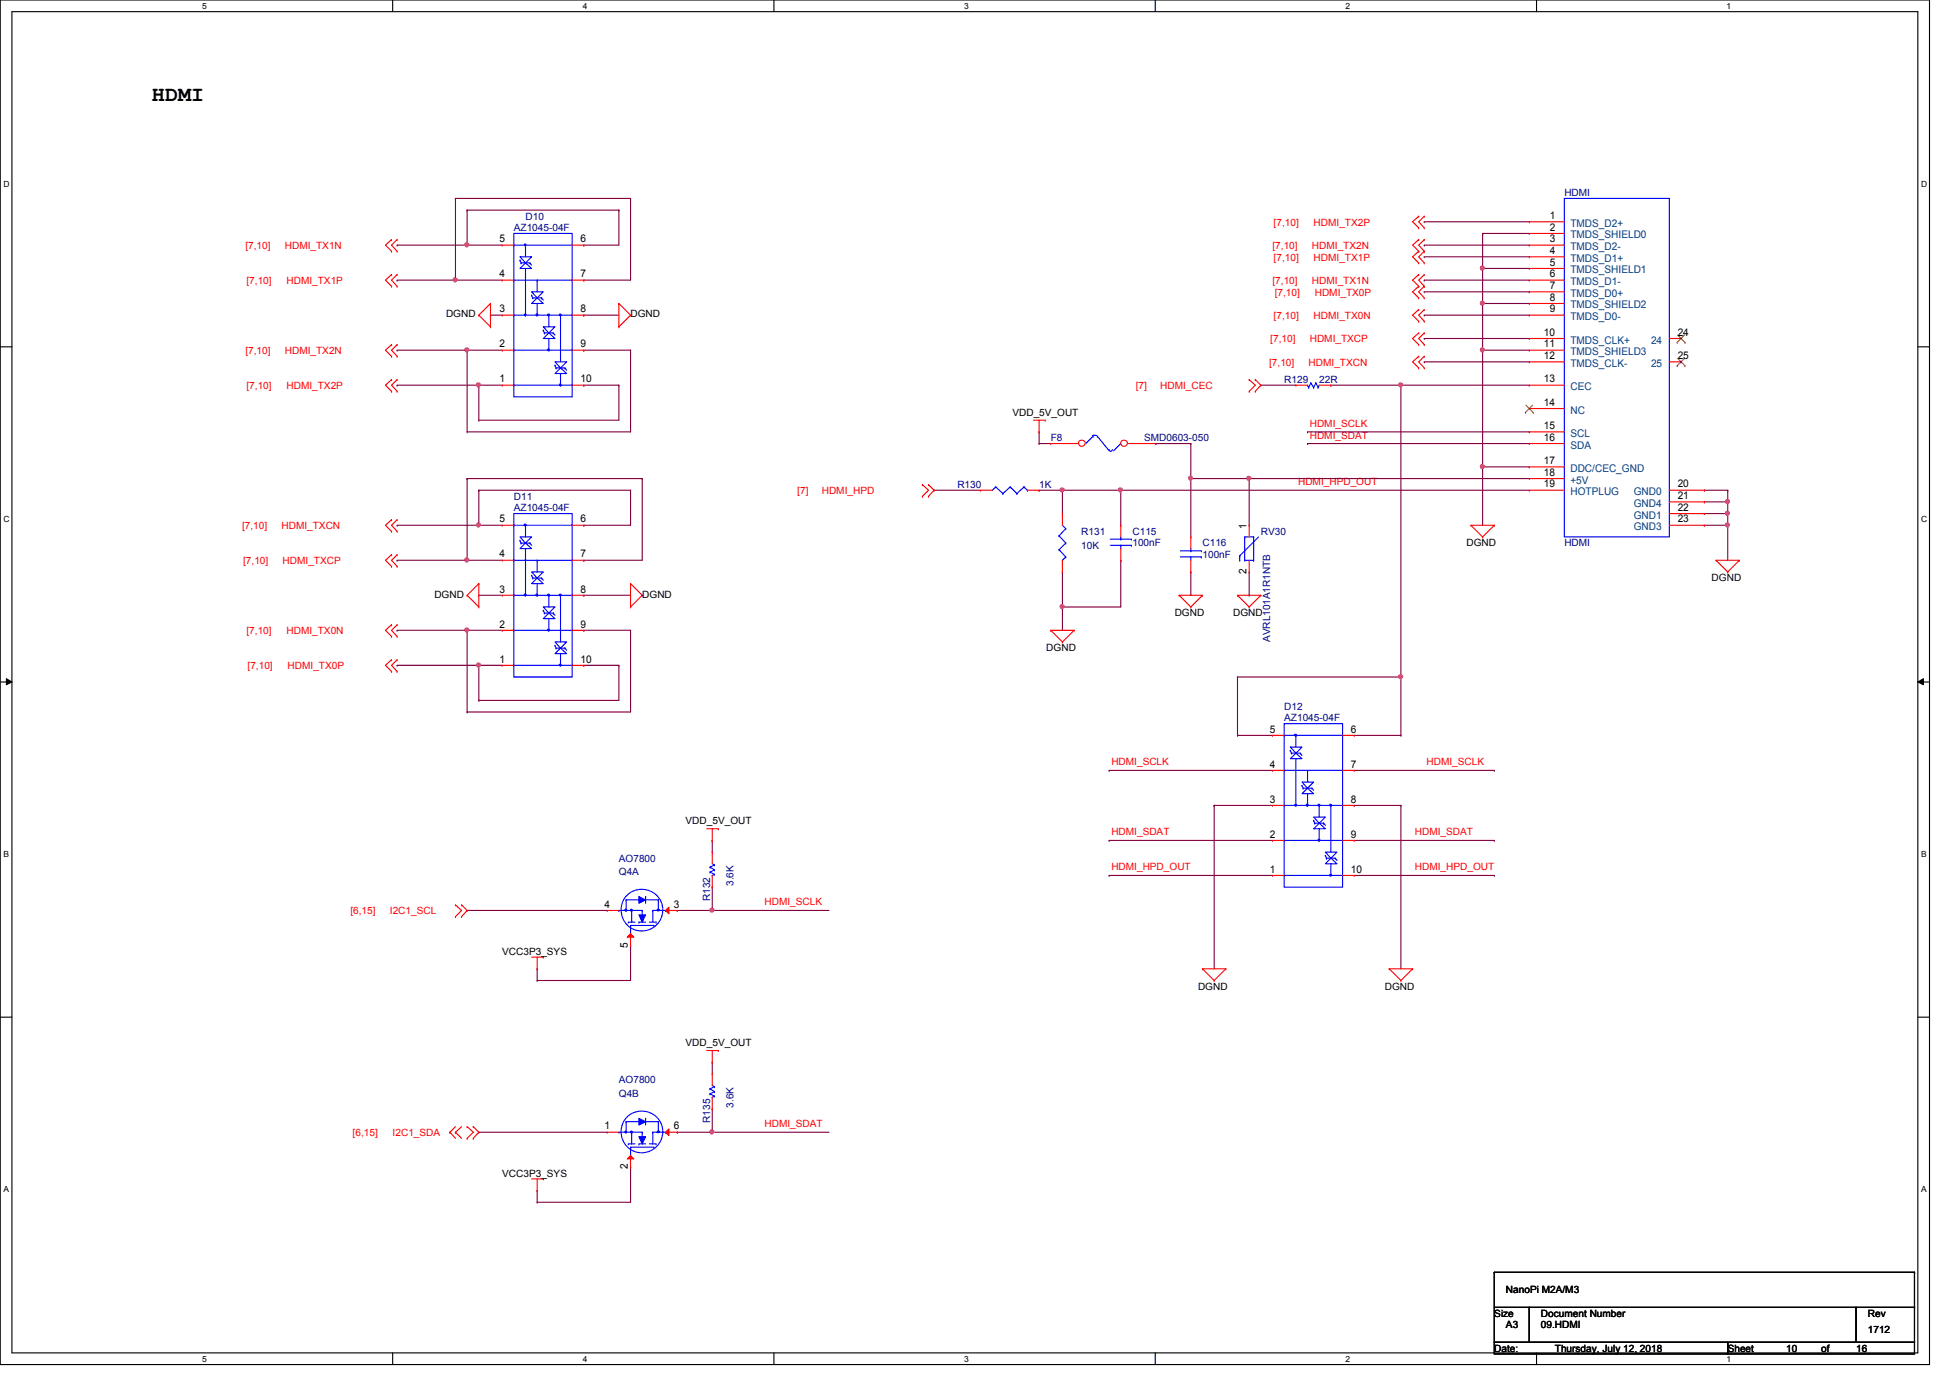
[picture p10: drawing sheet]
<svg xmlns="http://www.w3.org/2000/svg" width="297mm" height="210mm" viewBox="0 0 297 210" stroke-linecap="round" stroke-linejoin="round" font-family="sans-serif">
<path d="M0 0h293.9v207.9h-293.9zM1.8 1.8h290.3v204.3h-290.3z" fill="none" stroke="#000" stroke-width=".17"/>
<g fill="#fff">
<path d="M30.8 .3h.7v1.4h-.7z"/>
<path d="M30.8 206.3h.7v1.5h-.7z"/>
</g>
<path d="M59.8 0v1.8M59.8 206.1v1.8" fill="none" stroke="#000" stroke-width=".17"/>
<g fill="#fff">
<path d="M88.8 .3h.6v1.4h-.6z"/>
<path d="M88.8 206.3h.6v1.5h-.6z"/>
</g>
<path d="M117.9 0v1.8M117.9 206.1v1.8" fill="none" stroke="#000" stroke-width=".17"/>
<g fill="#fff">
<path d="M146.9 .3h.6v1.4h-.6z"/>
<path d="M146.9 206.3h.6v1.5h-.6z"/>
</g>
<path d="M176 0v1.8M176 206.1v1.8" fill="none" stroke="#000" stroke-width=".17"/>
<g fill="#fff">
<path d="M204.9 .3h.7v1.4h-.7z"/>
<path d="M204.9 206.3h.7v1.5h-.7z"/>
</g>
<path d="M234.1 0v1.8M234.1 206.1v1.8" fill="none" stroke="#000" stroke-width=".17"/>
<g fill="#fff">
<path d="M263 .3h.7v1.4h-.7z"/>
<path d="M263 206.3h.7v1.5h-.7z"/>
<path d="M.5 27.3h1v1.4h-1z"/>
<path d="M292.6 27.3h1v1.4h-1z"/>
<path d="M.5 78.3h1v1.5h-1z"/>
<path d="M292.6 78.3h1v1.5h-1z"/>
</g>
<path d="M0 52.8h1.8M292.1 52.8h1.8" fill="none" stroke="#000" stroke-width=".17"/>
<g fill="#fff">
<path d="M.5 129.4h.9v1.4h-.9z"/>
<path d="M292.6 129.4h.9v1.4h-.9z"/>
</g>
<path d="M0 103.9h1.8M292.1 103.9h1.8" fill="none" stroke="#000" stroke-width=".17"/>
<path d="M1 103.4l.8 .5-.8 .4zM292.1 103.9l.9-.5v.9z" fill="#000"/>
<path d="M1 103.4l.8 .5-.8 .4zM292.1 103.9l.9-.5v.9z" fill="none" stroke="#000" stroke-width=".15"/>
<g fill="#fff">
<path d="M.5 180.4h.8v1.5h-.8z"/>
<path d="M292.6 180.4h.8v1.5h-.8z"/>
</g>
<path d="M0 154.9h1.8M292.1 154.9h1.8" fill="none" stroke="#000" stroke-width=".17"/>
<path d="M108.5 138.7h.1M108.5 138.7h17.8" fill="none" stroke="#800040" stroke-width=".17"/>
<circle cx="108.4" cy="138.6" r=".31" fill="#f0f"/>
<circle cx="108.4" cy="138.6" r=".31" fill="none" stroke="#f0f" stroke-width=".17"/>
<g fill="none" stroke="#800040" stroke-width=".17">
<path d="M108.5 135.1h.1M108.5 128h.1M108.5 128v1.8M108.5 135.1v3.6M81.8 149.4h.1M81.8 147.6h.1M81.8 147.6v1.8M96.1 144h.1M96.1 144v5.4h-14.3M108.5 161.8h.1M108.5 172.5h.1M108.5 161.8v1.8"/>
<path d="M108.5 172.5h17.8"/>
</g>
<circle cx="108.4" cy="172.4" r=".31" fill="#f0f"/>
<circle cx="108.4" cy="172.4" r=".31" fill="none" stroke="#f0f" stroke-width=".17"/>
<path d="M170.7 74.7h.1M170.7 74.7v5.3M96.1 177.8h.1M96.1 177.8v5.3h-14.3M108.5 168.9h.1M108.5 168.9v3.6M81.8 183.1h.1M81.8 181.4h.1M81.8 181.4v1.7" fill="none" stroke="#800040" stroke-width=".17"/>
<circle cx="170.7" cy="74.6" r=".31" fill="#f0f"/>
<circle cx="170.7" cy="74.6" r=".31" fill="none" stroke="#f0f" stroke-width=".17"/>
<path d="M161.8 74.7h.1M161.8 74.7h8.9" fill="none" stroke="#800040" stroke-width=".17"/>
<circle cx="161.8" cy="74.6" r=".31" fill="#f0f"/>
<circle cx="161.8" cy="74.6" r=".31" fill="none" stroke="#f0f" stroke-width=".17"/>
<g fill="none" stroke="#800040" stroke-width=".17">
<path d="M217 33.8h.1M217 37.3h.1M217 39.1h.1M217 33.8h16M217 37.3h16M217 39.1h16M213.4 58.7h.1M213.4 58.7h19.6M217 42.7h.1M217 44.4h.1M217 48h.1M217 51.6h.1"/>
<path d="M217 55.1h.1M217 42.7h16M217 44.4h16M217 48h16M217 51.6h16M217 55.1h16M158.3 65.8h.1M158.3 65.8v1.8M181.4 72.9h.1M181.4 67.6h.1M181.4 67.6v14.2M161.8 92.5h.1"/>
<path d="M161.8 87.1h.1M161.8 87.1v5.4M170.7 85.3h.1M170.7 85.3v7.2h-8.9M181.4 87.1h.1M181.4 87.1v3.6"/>
</g>
<circle cx="213.3" cy="58.6" r=".31" fill="#f0f"/>
<circle cx="213.3" cy="58.6" r=".31" fill="none" stroke="#f0f" stroke-width=".17"/>
<path d="M259.6 74.7h.1M259.6 74.7h3.6M263.2 74.7h.1M263.2 74.7v1.8" fill="none" stroke="#800040" stroke-width=".17"/>
<circle cx="263.1" cy="76.4" r=".31" fill="#f0f"/>
<circle cx="263.1" cy="76.4" r=".31" fill="none" stroke="#f0f" stroke-width=".17"/>
<path d="M259.6 76.5h.1M259.6 78.2h.1M259.6 76.5h3.6M259.6 78.2h3.6M263.2 78.2h.1M263.2 78.2v7.1M259.6 80h.1M259.6 80h3.6M263.2 80h.1" fill="none" stroke="#800040" stroke-width=".17"/>
<circle cx="263.1" cy="80" r=".31" fill="#f0f"/>
<circle cx="263.1" cy="80" r=".31" fill="none" stroke="#f0f" stroke-width=".17"/>
<circle cx="263.1" cy="78.2" r=".31" fill="#f0f"/>
<circle cx="263.1" cy="78.2" r=".31" fill="none" stroke="#f0f" stroke-width=".17"/>
<path d="M199.2 67.6h.1M199.2 65.8h.1M199.2 67.6h33.8M199.2 65.8h33.8M263.2 76.5h.1M263.2 76.5v1.7M213.4 103.1h.1M213.4 103.1v8.9" fill="none" stroke="#800040" stroke-width=".17"/>
<circle cx="213.3" cy="103.1" r=".31" fill="#f0f"/>
<circle cx="213.3" cy="103.1" r=".31" fill="none" stroke="#f0f" stroke-width=".17"/>
<path d="M225.8 35.6h.1M225.8 35.6h7.2M225.8 35.6v5.3M202.7 58.7h.1M202.7 58.7h10.7" fill="none" stroke="#800040" stroke-width=".17"/>
<circle cx="225.8" cy="40.8" r=".31" fill="#f0f"/>
<circle cx="225.8" cy="40.8" r=".31" fill="none" stroke="#f0f" stroke-width=".17"/>
<path d="M225.8 40.9h.1M225.8 40.9h7.2M225.8 40.9v5.3" fill="none" stroke="#800040" stroke-width=".17"/>
<circle cx="225.8" cy="46.2" r=".31" fill="#f0f"/>
<circle cx="225.8" cy="46.2" r=".31" fill="none" stroke="#f0f" stroke-width=".17"/>
<path d="M225.8 46.2h.1M225.8 53.3h.1M225.8 46.2h7.2M225.8 46.2v7.1M225.8 53.3h7.2M225.8 71.1h.1M225.8 71.1v8.9" fill="none" stroke="#800040" stroke-width=".17"/>
<circle cx="225.8" cy="71.1" r=".31" fill="#f0f"/>
<circle cx="225.8" cy="71.1" r=".31" fill="none" stroke="#f0f" stroke-width=".17"/>
<path d="M225.8 53.3h.1M225.8 53.3v17.8M225.8 71.1h.1M225.8 71.1h7.2" fill="none" stroke="#800040" stroke-width=".17"/>
<circle cx="225.8" cy="53.3" r=".31" fill="#f0f"/>
<circle cx="225.8" cy="53.3" r=".31" fill="none" stroke="#f0f" stroke-width=".17"/>
<path d="M142.3 74.7h.1M142.3 74.7h7.1M158.3 74.7h.1M158.3 74.7h3.5M161.8 74.7h.1M161.8 74.7v3.5M170.7 74.7h.1M170.7 74.7h62.3M161.8 92.5h.1M161.8 92.5v3.5" fill="none" stroke="#800040" stroke-width=".17"/>
<circle cx="161.8" cy="92.4" r=".31" fill="#f0f"/>
<circle cx="161.8" cy="92.4" r=".31" fill="none" stroke="#f0f" stroke-width=".17"/>
<path d="M192.1 58.7h.1M192.1 58.7h5.3M176.1 67.6h.1M176.1 67.6h5.3M72.9 80h.1M72.9 80h3.6M103.2 138.7h.1M103.2 138.7h5.3M103.2 172.5h.1M103.2 172.5h5.3" fill="none" stroke="#800040" stroke-width=".17"/>
<circle cx="72.9" cy="80" r=".31" fill="#f0f"/>
<circle cx="72.9" cy="80" r=".31" fill="none" stroke="#f0f" stroke-width=".17"/>
<path d="M71.2 85.3h.1M71.2 85.3h5.3M72.9 90.7h.1M72.9 90.7h3.6M88.9 90.7h.1M88.9 90.7h7.2" fill="none" stroke="#800040" stroke-width=".17"/>
<circle cx="71.1" cy="85.3" r=".31" fill="#f0f"/>
<circle cx="71.1" cy="85.3" r=".31" fill="none" stroke="#f0f" stroke-width=".17"/>
<path d="M69.4 42.7h.1M69.4 42.7h7.1" fill="none" stroke="#800040" stroke-width=".17"/>
<circle cx="69.3" cy="42.6" r=".31" fill="#f0f"/>
<circle cx="69.3" cy="42.6" r=".31" fill="none" stroke="#f0f" stroke-width=".17"/>
<path d="M71.2 37.3h.1M71.2 37.3h5.3M71.2 96h.1M71.2 96h5.3" fill="none" stroke="#800040" stroke-width=".17"/>
<circle cx="71.1" cy="37.3" r=".31" fill="#f0f"/>
<circle cx="71.1" cy="37.3" r=".31" fill="none" stroke="#f0f" stroke-width=".17"/>
<path d="M71.2 53.3h.1M71.2 53.3h5.3" fill="none" stroke="#800040" stroke-width=".17"/>
<circle cx="71.1" cy="53.3" r=".31" fill="#f0f"/>
<circle cx="71.1" cy="53.3" r=".31" fill="none" stroke="#f0f" stroke-width=".17"/>
<path d="M72.9 58.7h.1M72.9 58.7h3.6M74.7 48h.1M74.7 48h1.8M72.9 101.3h.1M72.9 101.3h3.6" fill="none" stroke="#800040" stroke-width=".17"/>
<circle cx="72.9" cy="58.6" r=".31" fill="#f0f"/>
<circle cx="72.9" cy="58.6" r=".31" fill="none" stroke="#f0f" stroke-width=".17"/>
<g fill="none" stroke="#800040" stroke-width=".17">
<path d="M60.5 37.3h.1M69.4 30.2h.1M69.4 30.2v12.5h-8.9M69.4 30.2h26.7M71.2 32h.1M71.2 32v5.3h-10.7M71.2 32h23.1M88.9 37.3h.1M94.3 32h.1M94.3 32v5.3h-5.4M96.1 30.2h.1M96.1 30.2v12.5h-7.2"/>
<path d="M60.5 42.7h.1M60.5 58.7h.1M60.5 53.3h.1M60.5 58.7h12.4M60.5 53.3h10.7M71.2 53.3h.1M71.2 53.3v12.5M72.9 58.7h.1M72.9 58.7v5.3M88.9 48h.1M88.9 42.7h.1M88.9 58.7h.1"/>
<path d="M88.9 53.3h.1M88.9 48h5.4M88.9 58.7h5.4M88.9 53.3h7.2M94.3 58.7h.1M94.3 58.7v5.3h-21.4M96.1 53.3h.1M96.1 53.3v12.5h-24.9M71.2 65.8h.1M71.2 72.9h.1M71.2 72.9v12.4h-10.7M71.2 72.9h26.6"/>
<path d="M72.9 64h.1M72.9 74.7h.1M72.9 74.7v5.3h-12.4M72.9 74.7h23.2M96.1 74.7h.1M96.1 74.7v5.3h-7.2M97.8 72.9h.1M97.8 72.9v12.4h-8.9M60.5 80h.1M60.5 85.3h.1M88.9 85.3h.1M88.9 80h.1"/>
<path d="M72.9 101.3h.1M72.9 101.3v5.4"/>
</g>
<circle cx="72.9" cy="101.3" r=".31" fill="#f0f"/>
<circle cx="72.9" cy="101.3" r=".31" fill="none" stroke="#f0f" stroke-width=".17"/>
<path d="M71.2 96h.1M71.2 96v12.5M72.9 106.7h.1M94.3 101.3h.1M94.3 101.3v5.4h-21.4" fill="none" stroke="#800040" stroke-width=".17"/>
<circle cx="71.1" cy="96" r=".31" fill="#f0f"/>
<circle cx="71.1" cy="96" r=".31" fill="none" stroke="#f0f" stroke-width=".17"/>
<g fill="none" stroke="#800040" stroke-width=".17">
<path d="M190.3 72.9h.1M190.3 72.9h42.7M60.5 96h.1M60.5 96h10.7M88.9 96h.1M88.9 96h7.2M96.1 96h.1M96.1 96v12.5h-24.9M60.5 101.3h.1M60.5 101.3h12.4M71.2 108.5h.1M88.9 101.3h.1"/>
<path d="M88.9 101.3h5.4M71.2 138.7h.1M71.2 138.7h21.3M72.9 172.5h.1M72.9 172.5h19.6"/>
</g>
<circle cx="190.2" cy="72.8" r=".31" fill="#f0f"/>
<circle cx="190.2" cy="72.8" r=".31" fill="none" stroke="#f0f" stroke-width=".17"/>
<g fill="none" stroke="#800040" stroke-width=".17">
<path d="M213.4 58.7h.1M213.4 58.7v44.4M158.3 67.6h.1M158.3 67.6h1.8M181.4 72.9h.1M181.4 72.9h8.9M190.3 72.9h.1M190.3 72.9v7.1M168.9 117.3h.1M168.9 117.3h24.9M188.5 112h.1M188.5 103.1h.1"/>
<path d="M188.5 112h5.3M188.5 103.1v8.9M188.5 103.1h24.9M206.3 112h7.1M206.3 117.3h21.3M213.4 112h.1M213.4 103.1h.1M227.6 117.3h.1M168.9 128h.1M168.9 133.3h.1M168.9 128h24.9M168.9 133.3h24.9"/>
<path d="M185 122.7h.1M185 122.7v24.9M185 122.7h8.8M206.3 122.7h.1M206.3 122.7h7.1M206.3 128h21.3M206.3 133.3h21.3M213.4 122.7h.1M213.4 122.7v24.9M227.6 128h.1M227.6 133.3h.1"/>
</g>
<circle cx="181.3" cy="72.8" r=".31" fill="#f0f"/>
<circle cx="181.3" cy="72.8" r=".31" fill="none" stroke="#f0f" stroke-width=".17"/>
<path d="M190.3 90.7h.1M190.3 87.1v3.6" fill="none" stroke="#800040" stroke-width=".17"/>
<g fill="none" stroke="#f00" stroke-width=".17">
<path d="M59.6 36.5h.1M59.6 38.3h.1M59.6 36.5l-.9 .8 .9 1M60.5 36.5h.1M60.5 38.3h.1M60.5 36.5l-.9 .8 .9 1M216.1 36.5h.1M216.1 38.3h.1M216.1 32.9h.1M216.1 34.7h.1M216.1 36.5l-.9 .8 .9 1M216.1 32.9l-.9 .9 .9 .9"/>
<path d="M216.1 38.3l-.9 .8 .9 .9M217 36.5h.1M217 38.3h.1M217 32.9h.1M217 34.7h.1M217 36.5l-.9 .8 .9 1M217 32.9l-.9 .9 .9 .9M217 38.3l-.9 .8 .9 .9M233 33.8h.1M233 35.6h.1M233 37.3h.1M233 39.1h.1"/>
<path d="M233 33.8h5.3M233 35.6h5.3M233 37.3h5.3M233 39.1h5.3M59.6 52.5h.1M59.6 54.3h.1M59.6 57.8h.1M59.6 59.6h.1M59.6 41.8h.1M59.6 43.6h.1M59.6 52.5l-.9 .8 .9 1M59.6 57.8l-.9 .9 .9 .9"/>
<path d="M59.6 41.8l-.9 .9 .9 .9M60.5 52.5h.1M60.5 54.3h.1M60.5 57.8h.1M60.5 59.6h.1M60.5 41.8h.1M60.5 43.6h.1M60.5 52.5l-.9 .8 .9 1M60.5 57.8l-.9 .9 .9 .9M60.5 41.8l-.9 .9 .9 .9M72.9 48h.1M72.9 48l1.8 1.8"/>
<path d="M74.7 49.8h.1M74.7 46.2h.1M74.7 46.2v3.6M74.7 46.2l-1.8 1.8M94.3 46.2h.1M94.3 49.8h.1M94.3 46.2v3.6M94.3 46.2l1.8 1.8M96.1 48h.1M96.1 48l-1.8 1.8M190.3 59.6h.1M190.3 57.8h.1"/>
<path d="M190.3 57.8l.9 .9-.9 .9M191.2 57.8h.1M191.2 59.6h.1M191.2 57.8l.9 .9-.9 .9M197.4 58.7h.1M197.4 58.7h1.8M201 58.7h1.7M202.7 58.7h.1M216.1 50.7h.1M216.1 52.5h.1M216.1 43.6h.1M216.1 45.4h.1"/>
<path d="M216.1 41.8h.1M216.1 40h.1M216.1 54.3h.1M216.1 56h.1M216.1 47.2h.1M216.1 48.9h.1M216.1 50.7l-.9 .9 .9 .9M216.1 43.6l-.9 .8 .9 1M216.1 41.8l-.9 .9 .9 .9M216.1 54.3l-.9 .8 .9 .9M216.1 47.2l-.9 .8 .9 .9M217 50.7h.1"/>
<path d="M217 52.5h.1M217 43.6h.1M217 45.4h.1M217 41.8h.1M217 40h.1M217 54.3h.1M217 56h.1M217 47.2h.1M217 48.9h.1M217 50.7l-.9 .9 .9 .9M217 43.6l-.9 .8 .9 1M217 41.8l-.9 .9 .9 .9"/>
<path d="M217 54.3l-.9 .8 .9 .9M217 47.2l-.9 .8 .9 .9M233 40.9h.1M233 42.7h.1M233 44.4h.1M233 46.2h.1M233 51.6h.1M233 48h.1M233 53.3h.1M233 58.7h.1M233 55.1h.1M233 58.7h5.3"/>
<path d="M233 40.9h5.3M233 42.7h5.3M233 44.4h5.3M233 46.2h5.3M233 51.6h5.3M233 48h5.3M233 53.3h5.3M233 55.1h5.3M254.3 51.6h1.8M254.3 55.1h1.8M256.1 51.6h.1M256.1 55.1h.1"/>
<path d="M59.6 79.2h.1M59.6 79.2l-.9 .8 .9 .9M60.5 79.2h.1M60.5 79.2l-.9 .8 .9 .9M140.5 73.8h.1M140.5 75.6h.1M140.5 73.8l.9 .9-.9 .9M141.4 75.6h.1M141.4 73.8h.1M141.4 73.8l.9 .9-.9 .9M157.4 64h1.8M158.3 65.8h.1"/>
<path d="M158.3 64v1.8M159.2 64h.1M233 74.7h.1M233 72.9h.1M233 71.1h.1M233 67.6h.1M233 65.8h.1M233 62.2h.1M233 74.7h5.3M233 72.9h5.3M233 71.1h5.3M233 67.6h5.3"/>
<path d="M233 65.8h5.3M233 62.2h5.3M254.3 74.7h5.3M254.3 76.5h5.3M254.3 78.2h5.3M259.6 74.7h.1M259.6 76.5h.1M259.6 78.2h.1M59.6 84.5h.1M59.6 86.3h.1M59.6 80.9h.1M59.6 95.2h.1"/>
<path d="M59.6 96.9h.1M59.6 84.5l-.9 .8 .9 1M59.6 95.2l-.9 .8 .9 .9M60.5 84.5h.1M60.5 86.3h.1M60.5 80.9h.1M60.5 95.2h.1M60.5 96.9h.1M60.5 84.5l-.9 .8 .9 1M60.5 95.2l-.9 .8 .9 .9M71.2 90.7h.1M71.2 90.7l1.7 1.8"/>
<path d="M72.9 92.5h.1M72.9 88.9h.1M72.9 88.9v3.6M72.9 88.9l-1.7 1.8M96.1 88.9h.1M96.1 92.5h.1M96.1 88.9v3.6M96.1 88.9l1.7 1.8M97.8 90.7h.1M97.8 90.7l-1.7 1.8M160.1 96h.1M160.1 96h3.5"/>
<path d="M160.1 96l1.7 1.8M161.8 97.8h.1M163.6 96h.1M163.6 96l-1.8 1.8M179.6 90.7h.1M179.6 90.7h3.6M179.6 90.7l1.8 1.8M181.4 92.5h.1M183.2 90.7h.1M183.2 90.7l-1.8 1.8M188.5 90.7h.1M188.5 90.7h3.6"/>
<path d="M188.5 90.7l1.8 1.8M190.3 92.5h.1M190.3 80h.1M190.3 87.1h.1M190.3 80v1.8M190.3 85.3v1.8M192.1 90.7h.1M192.1 90.7l-1.8 1.8M224.1 80h.1M224.1 80h3.5M224.1 80l1.7 1.8M225.8 81.8h.1"/>
<path d="M227.6 80h.1M227.6 80l-1.8 1.8M254.3 80h5.3M259.6 80h.1M261.4 85.3h.1M261.4 85.3h3.6M261.4 85.3l1.8 1.8M263.2 87.1h.1M265 85.3h.1M265 85.3l-1.8 1.8M59.6 100.5h.1M59.6 102.3h.1"/>
<path d="M59.6 100.5l-.9 .8 .9 1M60.5 100.5h.1M60.5 102.3h.1M60.5 100.5l-.9 .8 .9 1M69.4 139.6h.1M69.4 137.8h.1M69.4 137.8l.9 .9-.9 .9M70.3 137.8h.1M70.3 139.6h.1M70.3 137.8l.9 .9-.9 .9M107.7 126.2h1.7M108.5 128h.1"/>
<path d="M108.5 126.2v1.8M109.4 126.2h.1M81 145.8h1.8M81.8 147.6h.1M81.8 145.8v1.8M82.8 145.8h.1M183.2 147.6h.1M183.2 147.6h3.5M183.2 147.6l1.8 1.8M185 149.4h.1M186.7 147.6h.1M186.7 147.6l-1.7 1.8"/>
<path d="M211.6 147.6h.1M211.6 147.6h3.6M211.6 147.6l1.8 1.8M213.4 149.4h.1M215.2 147.6h.1M215.2 147.6l-1.8 1.8M68.5 172.5h.1M68.5 172.5l.9 .9M69.4 172.5h.1M69.4 172.5l.9 .9M69.4 171.6l-.9 .9M70.3 171.6l-.9 .9"/>
<path d="M71.2 173.4h.1M71.2 171.6h.1M71.2 171.6l.9 .9-.9 .9M72.1 171.6h.1M72.1 173.4h.1M72.1 171.6l.8 .9-.8 .9M81 179.6h1.8M81.8 179.6v1.8M82.8 179.6h.1M107.7 160h1.7M108.5 161.8h.1M108.5 160v1.8"/>
<path d="M109.4 160h.1M81.8 181.4h.1"/>
</g>
<path d="M227.6 199.1h5.4v5.4h-5.4zM227.6 193.8h.1M227.6 193.8v5.3M227.6 193.8h64M233 199.1h49.7v5.4h-49.7zM282.7 199.1h8.9v5.4h-8.9zM291.6 193.8h.1M291.6 199.1h.1M291.6 193.8v5.3M227.6 204.5h35.6v1.7h-35.6zM263.2 204.5h28.4v1.7h-28.4z" fill="none" stroke="#000" stroke-width=".17"/>
<g fill="none" stroke="#00f" stroke-width=".17">
<path d="M238.3 30.2h16v51.6h-16zM199.2 58.7h.1M199.2 58.7l.1 .3M199.3 59h.1M199.7 58.3h.1M199.7 58.3l.4 .7M199.7 58.3l-.4 .7M200.1 59h.1M200.4 58.3h.1M200.4 58.3l.4 .7M200.4 58.3l-.3 .7M200.8 59h.1"/>
<path d="M201 58.7l-.2 .3M188.8 84.7h.1M188.8 85.3h.1M188.8 84.7v.6M189.6 85.3h.1M189.6 81.8h.1M189.6 81.8h1.4M189.6 85.3h1.4M189.6 81.8v3.5M191 81.8h.1M191 85.3h.1M191 81.8v3.5"/>
<path d="M191.7 81.8l-2.9 2.9M94.3 172.5h.1M94.3 172.5h3.5M95.4 170.9h.1M95.4 172.5h.1M95.4 170.9h4.9M95.4 170.9v1.6M95.7 174.2h.1M95.7 174.2h1M96.1 174.8h.1M96.1 174.8v1.2M96.1 174.8h3.5"/>
<path d="M96.2 172.5h.1M96.2 172.5v1.7M97.3 174.2h.1M97.3 174.2h1M97.8 172.5h.1M97.8 172.5v1.7M98.3 170.3h.1M98.3 170.3v1.1M98.9 174.2h1M99.4 172.5h.1M99.4 172.5v1.7M99.4 172.5h2"/>
<path d="M99.6 174.8h.1M99.9 174.2h.1M100.3 170.9h.1M100.3 170.9v1.6M101.4 172.5h.1"/>
<circle cx="97.8" cy="172.4" r="3.2"/>
</g>
<path d="M255.5 52.2h.1M255.5 55.7h.1M255.6 51.1l1.1 1.1M255.6 54.6l1.1 1.1M256.6 51.1l-1.1 1.1M256.6 54.6l-1.1 1.1M256.7 52.2h.1M256.7 55.7h.1M232.4 62.8h.1M232.4 61.7l1.1 1.1M233.5 61.7l-1.1 1.1M233.5 62.8h.1" fill="none" stroke="#804000" stroke-width=".15"/>
<path d="M100.1 172.3h.3v.2h-.3z" fill-rule="evenodd" fill="#00f"/>
<path d="M100.1 172.3h.3v.2h-.3z" fill="none" stroke="#00f" stroke-width=".17"/>
<path d="M96.1 172.3h.2v.2h-.2z" fill-rule="evenodd" fill="#00f"/>
<path d="M96.1 172.3h.2v.2h-.2z" fill="none" stroke="#00f" stroke-width=".17"/>
<path d="M95.2 172.3h.2v.2h-.2z" fill-rule="evenodd" fill="#00f"/>
<path d="M95.2 172.3h.2v.2h-.2z" fill="none" stroke="#00f" stroke-width=".17"/>
<path d="M97.3 170.3l1 .6-1 .5z" fill-rule="evenodd" fill="#00f"/>
<path d="M97.3 170.3l1 .6-1 .5z" fill="none" stroke="#00f" stroke-width=".17"/>
<path d="M97.3 173.1h1l-.5 1.1z" fill-rule="evenodd" fill="#00f"/>
<path d="M97.3 173.1h1l-.5 1.1z" fill="none" stroke="#00f" stroke-width=".17"/>
<path d="M95.5 176.5l.6-.5 .5 .5z" fill="#f00"/>
<path d="M95.5 176.5l.6-.5 .5 .5zM96.1 177.8h.1M96.1 176v1.8" fill="none" stroke="#f00" stroke-width=".17"/>
<path d="M101.4 172.5l.5-.5v1z" fill="#f00"/>
<path d="M92.5 172.5h.1M92.5 172.5h1.8M101.4 172.5l.5-.5v1zM101.4 172.5h1.8M103.2 172.5h.1" fill="none" stroke="#f00" stroke-width=".17"/>
<g fill="none" stroke="#00f" stroke-width=".17">
<path d="M195.6 117.3h.1M195.6 117.3h8.9M196.6 115.6l.8-.9 .9 .9zM196.6 113.8h1.7l-.9 .9zM196.6 114.3h.1M196.6 114.3l.1 .4M196.7 114.7h.1M196.7 114.7h1.4M197.4 112h.1M197.4 112v1.8M197.4 115.6v7.1M198.1 114.7h.1"/>
<path d="M198.1 114.7l.2 .4M198.3 119.1h1.8l-.9 1zM198.3 119.6h.1M198.3 119.6l.2 .5M199.2 117.3h.1M199.2 117.3v1.8M195.6 133.3h.1M195.6 128h.1M195.6 122.7h.1M195.6 133.3h8.9M195.6 128h8.9M195.6 122.7h8.9"/>
<path d="M197.4 122.7h.1M198.3 120.9l.9-.8 .9 .8zM198.5 120.1h.1M198.5 120.1h1.4M199.2 122.7h.1M199.2 120.9v1.8M199.9 120.1h.1M199.9 120.1l.2 .3M200.1 126.2l.9-.8 .9 .8zM200.1 124.5h1.8l-.9 .9zM200.1 125h.1M200.1 125l.2 .4"/>
<path d="M200.3 125.4h.1M200.3 125.4h1.3M201 128h.1M201 122.7h.1M201 122.7v1.8M201 126.2v1.8M201.6 125.4h.1M201.6 125.4l.3 .3M201.9 131.6l.8-.9 1 .9zM201.9 129.8h1.8l-1 .9zM201.9 130.3h.1M201.9 130.3l.2 .4"/>
<path d="M202.1 130.7h.1M202.1 130.7h1.3M202.7 133.3h.1M202.7 122.7h.1M202.7 122.7v7.1M202.7 131.6v1.7M203.4 130.7h.1M203.4 130.7l.3 .4"/>
</g>
<path d="M202.6 133.2h.2v.2h-.2z" fill-rule="evenodd" fill="#00f"/>
<path d="M202.6 133.2h.2v.2h-.2z" fill="none" stroke="#00f" stroke-width=".17"/>
<path d="M202.6 122.5h.2v.2h-.2z" fill-rule="evenodd" fill="#00f"/>
<path d="M202.6 122.5h.2v.2h-.2z" fill="none" stroke="#00f" stroke-width=".17"/>
<path d="M200.8 127.9h.2v.1h-.2z" fill-rule="evenodd" fill="#00f"/>
<path d="M200.8 127.9h.2v.1h-.2z" fill="none" stroke="#00f" stroke-width=".17"/>
<path d="M200.8 122.5h.2v.2h-.2z" fill-rule="evenodd" fill="#00f"/>
<path d="M200.8 122.5h.2v.2h-.2z" fill="none" stroke="#00f" stroke-width=".17"/>
<path d="M199 122.5h.2v.2h-.2z" fill-rule="evenodd" fill="#00f"/>
<path d="M199 122.5h.2v.2h-.2z" fill="none" stroke="#00f" stroke-width=".17"/>
<path d="M197.2 122.5h.2v.2h-.2z" fill-rule="evenodd" fill="#00f"/>
<path d="M197.2 122.5h.2v.2h-.2z" fill="none" stroke="#00f" stroke-width=".17"/>
<path d="M197.2 111.9h.2v.1h-.2z" fill-rule="evenodd" fill="#00f"/>
<g fill="none" stroke="#00f" stroke-width=".17">
<path d="M79.2 39.1h1.8l-1 .9zM79.2 39.6h.1M79.2 39.6l.2 .4M80 37.3h.1M80 37.3v1.8M78.3 58.7h.1M78.3 53.3h.1M78.3 48h.1M78.3 42.7h.1M78.3 58.7h8.9M78.3 53.3h8.9M78.3 48h8.9"/>
<path d="M78.3 42.7h8.9M79.2 40.9l.8-.9 1 .9zM79.4 40h.1M79.4 40h1.3M80 48h.1M80 40.9v7.1M80.7 40h.1M80.7 40l.3 .4M81 46.2l.8-.8 1 .8zM81 44.4h1.8l-1 1zM81 45h.1M81 45l.1 .4"/>
<path d="M81.1 45.4h.1M81.1 45.4h1.4M81.8 48h.1M81.8 42.7h.1M81.8 42.7v1.7M81.8 46.2v1.8M82.5 45.4h.1M82.5 45.4l.3 .3M82.8 51.6l.8-.9 .9 .9zM82.8 49.8h1.7l-.9 .9zM82.8 50.3h.1M82.8 50.3l.1 .4"/>
<path d="M82.9 50.7h.1M82.9 50.7h1.4M83.6 53.3h.1M83.6 48h.1M83.6 48v1.8M83.6 51.6v1.7M84.3 50.7h.1M84.3 50.7l.2 .4M84.5 55.1h1.8l-.9 .9zM84.5 55.6h.1M84.5 55.6l.2 .4M84.7 56h.1"/>
<path d="M84.7 56h1.4M85.4 56l.9 .9h-1.8zM85.4 58.7h.1M85.4 48h.1M85.4 48v7.1M85.4 56.9v1.8M86.1 56h.1M86.1 56l.2 .4M169.1 83.1h3.2M169.1 82.1h3.2M170.7 82.1h.1M170.7 83.1h.1"/>
<path d="M170.7 81.8v.3M170.7 83.1v.5M172.3 83.1h.1M172.3 82.1h.1M195.6 110.2h8.9v24.9h-8.9zM195.6 112h.1M195.6 112h8.9M197.2 111.9h.2v.1h-.2zM108.2 132.1h.1M108.2 132.8h.1M108.2 132.1l.6 .4M108.2 132.8l.6 .4"/>
<path d="M108.5 133.3h.1M108.5 131.6l.3 .1M108.8 131.7h.1M108.8 132.5h.1M108.8 133.2h.1M108.8 131.7l-.6 .4M108.8 132.5l-.6 .3M108.8 133.2l-.3 .1"/>
</g>
<g fill="none" stroke="#f00" stroke-width=".17">
<path d="M170.7 80h.1M170.7 85.3h.1M170.7 80v1.8M170.7 83.6v1.7M193.8 117.3h.1M193.8 112h.1M193.8 117.3h1.8M193.8 112h1.8M204.5 117.3h1.8M204.5 112h1.8M206.3 117.3h.1M206.3 112h.1"/>
<path d="M108.5 129.8h.1M108.5 135.1h.1M108.5 129.8v1.8M108.5 133.3v1.8M193.8 133.3h.1M193.8 128h.1M193.8 122.7h.1M193.8 133.3h1.8M193.8 128h1.8M193.8 122.7h1.8M204.5 133.3h1.8M204.5 128h1.8"/>
<path d="M204.5 122.7h1.8M206.3 133.3h.1M206.3 128h.1M206.3 122.7h.1"/>
</g>
<path d="M85.2 58.5h.2v.2h-.2z" fill-rule="evenodd" fill="#00f"/>
<path d="M85.2 58.5h.2v.2h-.2z" fill="none" stroke="#00f" stroke-width=".17"/>
<path d="M85.2 47.8h.2v.2h-.2z" fill-rule="evenodd" fill="#00f"/>
<path d="M85.2 47.8h.2v.2h-.2z" fill="none" stroke="#00f" stroke-width=".17"/>
<path d="M83.4 53.2h.2v.2h-.2z" fill-rule="evenodd" fill="#00f"/>
<path d="M83.4 53.2h.2v.2h-.2z" fill="none" stroke="#00f" stroke-width=".17"/>
<path d="M83.4 47.8h.2v.2h-.2z" fill-rule="evenodd" fill="#00f"/>
<path d="M83.4 47.8h.2v.2h-.2z" fill="none" stroke="#00f" stroke-width=".17"/>
<path d="M81.7 47.8h.2v.2h-.2z" fill-rule="evenodd" fill="#00f"/>
<path d="M81.7 47.8h.2v.2h-.2z" fill="none" stroke="#00f" stroke-width=".17"/>
<path d="M79.9 47.8h.2v.2h-.2z" fill-rule="evenodd" fill="#00f"/>
<path d="M79.9 47.8h.2v.2h-.2z" fill="none" stroke="#00f" stroke-width=".17"/>
<path d="M79.9 37.2h.2v.2h-.2z" fill-rule="evenodd" fill="#00f"/>
<g fill="none" stroke="#00f" stroke-width=".17">
<path d="M78.3 35.6h8.9v24.9h-8.9zM78.3 37.3h.1M78.3 37.3h8.9M79.9 37.2h.2v.2h-.2zM161.3 81.6h.1M161.3 83.7h.1M161.3 81.6l1 1.1M161.3 83.7l1 1.1M161.8 85.3h.1M161.8 80l.5 .5M162.3 80.5h.1M162.3 82.7h.1"/>
<path d="M162.3 84.8h.1M162.3 80.5l-1 1.1M162.3 82.7l-1 1M162.3 84.8l-.5 .5M179.8 84.8h3.2M179.8 83.9h3.2M181.4 83.9h.1M181.4 84.8h.1M181.4 83.6v.3M181.4 84.8v.5M183 84.8h.1M183 83.9h.1"/>
<path d="M94.3 138.7h.1M94.3 138.7h3.5M95.4 137.1h.1M95.4 138.7h.1M95.4 137.1h4.9M95.4 137.1v1.6M96.2 138.7h.1M96.2 138.7v1.8M97.8 138.7h.1M97.8 138.7v1.8M98.3 136.6h.1M98.3 136.6v1"/>
<path d="M99.4 138.7h.1M99.4 138.7v1.8M99.4 138.7h2M100.3 137.1h.1M100.3 137.1v1.6M101.4 138.7h.1M95.7 140.5h.1M95.7 140.5h1M96.1 141h.1M96.1 141v1.2M96.1 141h3.5M97.3 140.5h.1"/>
<path d="M97.3 140.5h1M98.9 140.5h1M99.6 141h.1M99.9 140.5h.1M108.2 165.9h.1M108.2 166.6h.1M108.2 165.9l.6 .4M108.2 166.6l.6 .4M108.5 167.1h.1M108.5 165.4l.3 .1M108.8 165.5h.1M108.8 166.3h.1"/>
<path d="M108.8 167h.1M108.8 165.5l-.6 .4M108.8 166.3l-.6 .3M108.8 167l-.3 .1"/>
<circle cx="97.8" cy="138.6" r="3.2"/>
</g>
<g fill="none" stroke="#f00" stroke-width=".17">
<path d="M76.5 37.3h.1M76.5 37.3h1.8M87.2 37.3h1.7M88.9 37.3h.1M76.5 58.7h.1M76.5 53.3h.1M76.5 48h.1M76.5 42.7h.1M76.5 58.7h1.8M76.5 53.3h1.8M76.5 48h1.8M76.5 42.7h1.8"/>
<path d="M87.2 58.7h1.7M87.2 53.3h1.7M87.2 48h1.7M87.2 42.7h1.7M88.9 58.7h.1M88.9 53.3h.1M88.9 42.7h.1M88.9 48h.1M161.8 78.2h.1M161.8 78.2v1.8M161.8 87.1h.1M161.8 85.3v1.8"/>
<path d="M181.4 81.8h.1M181.4 87.1h.1M181.4 81.8v1.8M181.4 85.3v1.8M108.5 163.6h.1M108.5 168.9h.1M108.5 163.6v1.8M108.5 167.1v1.8"/>
</g>
<path d="M100.1 138.5h.3v.2h-.3z" fill-rule="evenodd" fill="#00f"/>
<path d="M100.1 138.5h.3v.2h-.3z" fill="none" stroke="#00f" stroke-width=".17"/>
<path d="M96.1 138.5h.2v.2h-.2z" fill-rule="evenodd" fill="#00f"/>
<path d="M96.1 138.5h.2v.2h-.2z" fill="none" stroke="#00f" stroke-width=".17"/>
<path d="M95.2 138.5h.2v.2h-.2z" fill-rule="evenodd" fill="#00f"/>
<path d="M95.2 138.5h.2v.2h-.2z" fill="none" stroke="#00f" stroke-width=".17"/>
<path d="M97.3 136.6l1 .5-1 .5z" fill-rule="evenodd" fill="#00f"/>
<path d="M97.3 136.6l1 .5-1 .5z" fill="none" stroke="#00f" stroke-width=".17"/>
<path d="M97.3 139.4h1l-.5 1.1z" fill-rule="evenodd" fill="#00f"/>
<path d="M97.3 139.4h1l-.5 1.1z" fill="none" stroke="#00f" stroke-width=".17"/>
<path d="M95.5 142.7l.6-.5 .5 .5z" fill="#f00"/>
<path d="M95.5 142.7l.6-.5 .5 .5zM96.1 144h.1M96.1 142.2v1.8" fill="none" stroke="#f00" stroke-width=".17"/>
<path d="M101.4 138.7l.5-.5v1z" fill="#f00"/>
<path d="M92.5 138.7h.1M92.5 138.7h1.8M101.4 138.7l.5-.5v1zM101.4 138.7h1.8M103.2 138.7h.1" fill="none" stroke="#f00" stroke-width=".17"/>
<path d="M166.4 66.4l.3-.1 .4 .1M166.5 66.5h.1M166.5 66.5l-1.1 1.1M167.2 66.5h.1M167.2 66.5l1.7 2.2M168.9 68.5l.3 .2 .3-.2M170.7 67.6h.1M170.7 67.6l-1.1 1.1" fill="none" stroke="#00f" stroke-width=".17"/>
<circle cx="164.8" cy="67.5" r=".5" fill="#fff"/>
<g fill="none" stroke="#f00" stroke-width=".17">
<path d="M160.1 67.6h.1M160.1 67.6h4.2"/>
<circle cx="164.8" cy="67.5" r=".5"/>
</g>
<circle cx="171.2" cy="67.5" r=".5" fill="#fff"/>
<g fill="none" stroke="#f00" stroke-width=".17">
<path d="M149.4 74.7h.1M149.4 74.7h1.8M156.5 74.7h1.8M158.3 74.7h.1M171.8 67.6h4.3M176.1 67.6h.1"/>
<circle cx="171.2" cy="67.5" r=".5"/>
</g>
<g fill="none" stroke="#00f" stroke-width=".17">
<path d="M151.7 74.2h.1M151.7 74.2l-.5 .5M151.7 74.2l1.1 1M152.8 75.2h.1M153.9 74.2h.1M153.9 74.2l-1.1 1M153.9 74.2l1 1M154.9 75.2h.1M156 74.2h.1M156 74.2l-1.1 1M156 74.2l.5 .5M156.5 74.7h.1"/>
<path d="M78.3 96h.1M78.3 90.7h.1M78.3 85.3h.1M78.3 96h8.9M78.3 90.7h8.9M78.3 85.3h8.9M79.2 83.6l.8-.9 1 .9zM79.2 81.8h1.8l-1 .9zM79.2 82.3h.1M79.2 82.3l.2 .4M79.4 82.7h.1M79.4 82.7h1.3"/>
<path d="M80 90.7h.1M80 80h.1M80 80v1.8M80 83.6v7.1M80.7 82.7h.1M80.7 82.7l.3 .4M81 87.1h1.8l-1 1zM81 87.6h.1M81 87.6l.1 .5M81.1 88.1h.1M81.1 88.1h1.4M81.8 88.1l1 .8h-1.8z"/>
<path d="M81.8 90.7h.1M81.8 85.3h.1M81.8 85.3v1.8M81.8 88.9v1.8M82.5 88.1h.1M82.5 88.1l.3 .3M82.8 94.2l.8-.8 .9 .8zM82.8 92.5h1.7l-.9 .9zM82.8 93h.1M82.8 93l.1 .4M82.9 93.4h.1M82.9 93.4h1.4"/>
<path d="M83.6 96h.1M83.6 90.7h.1M83.6 90.7v1.8M83.6 94.2v1.8M84.3 93.4h.1M84.3 93.4l.2 .3M84.5 97.8h1.8l-.9 .9zM84.5 98.3h.1M84.5 98.3l.2 .4M84.7 98.7h.1M84.7 98.7h1.4M85.4 98.7l.9 .9h-1.8z"/>
<path d="M85.4 90.7h.1M85.4 90.7v7.1M85.4 99.6v1.7M86.1 98.7h.1M86.1 98.7l.2 .4M78.3 101.3h.1M78.3 101.3h8.9M85.4 101.3h.1"/>
</g>
<path d="M85.2 101.2h.2v.2h-.2z" fill-rule="evenodd" fill="#00f"/>
<path d="M85.2 101.2h.2v.2h-.2z" fill="none" stroke="#00f" stroke-width=".17"/>
<path d="M85.2 90.5h.2v.2h-.2z" fill-rule="evenodd" fill="#00f"/>
<path d="M85.2 90.5h.2v.2h-.2z" fill="none" stroke="#00f" stroke-width=".17"/>
<path d="M83.4 95.9h.2v.1h-.2z" fill-rule="evenodd" fill="#00f"/>
<path d="M83.4 95.9h.2v.1h-.2z" fill="none" stroke="#00f" stroke-width=".17"/>
<path d="M83.4 90.5h.2v.2h-.2z" fill-rule="evenodd" fill="#00f"/>
<path d="M83.4 90.5h.2v.2h-.2z" fill="none" stroke="#00f" stroke-width=".17"/>
<path d="M81.7 90.5h.2v.2h-.2z" fill-rule="evenodd" fill="#00f"/>
<path d="M81.7 90.5h.2v.2h-.2z" fill="none" stroke="#00f" stroke-width=".17"/>
<path d="M79.9 90.5h.2v.2h-.2z" fill-rule="evenodd" fill="#00f"/>
<path d="M79.9 90.5h.2v.2h-.2z" fill="none" stroke="#00f" stroke-width=".17"/>
<path d="M79.9 79.9h.2v.1h-.2z" fill-rule="evenodd" fill="#00f"/>
<path d="M78.3 78.2h8.9v24.9h-8.9zM79.9 79.9h.2v.1h-.2zM78.3 80h.1M78.3 80h8.9" fill="none" stroke="#00f" stroke-width=".17"/>
<g fill="none" stroke="#f00" stroke-width=".17">
<path d="M76.5 96h.1M76.5 90.7h.1M76.5 85.3h.1M76.5 80h.1M76.5 96h1.8M76.5 90.7h1.8M76.5 85.3h1.8M76.5 80h1.8M87.2 96h1.7M87.2 90.7h1.7M87.2 85.3h1.7M87.2 80h1.7"/>
<path d="M88.9 96h.1M88.9 85.3h.1M88.9 90.7h.1M88.9 80h.1M76.5 101.3h.1M76.5 101.3h1.8M87.2 101.3h1.7M88.9 101.3h.1"/>
</g>
<circle cx="108.4" cy="138.6" r=".31" fill="#f0f"/>
<circle cx="108.4" cy="138.6" r=".31" fill="none" stroke="#f0f" stroke-width=".17"/>
<circle cx="108.4" cy="172.4" r=".31" fill="#f0f"/>
<circle cx="108.4" cy="172.4" r=".31" fill="none" stroke="#f0f" stroke-width=".17"/>
<circle cx="170.7" cy="74.6" r=".31" fill="#f0f"/>
<circle cx="170.7" cy="74.6" r=".31" fill="none" stroke="#f0f" stroke-width=".17"/>
<circle cx="161.8" cy="74.6" r=".31" fill="#f0f"/>
<circle cx="161.8" cy="74.6" r=".31" fill="none" stroke="#f0f" stroke-width=".17"/>
<circle cx="213.3" cy="58.6" r=".31" fill="#f0f"/>
<circle cx="213.3" cy="58.6" r=".31" fill="none" stroke="#f0f" stroke-width=".17"/>
<circle cx="263.1" cy="76.4" r=".31" fill="#f0f"/>
<circle cx="263.1" cy="76.4" r=".31" fill="none" stroke="#f0f" stroke-width=".17"/>
<circle cx="263.1" cy="80" r=".31" fill="#f0f"/>
<circle cx="263.1" cy="80" r=".31" fill="none" stroke="#f0f" stroke-width=".17"/>
<circle cx="263.1" cy="78.2" r=".31" fill="#f0f"/>
<circle cx="263.1" cy="78.2" r=".31" fill="none" stroke="#f0f" stroke-width=".17"/>
<circle cx="213.3" cy="103.1" r=".31" fill="#f0f"/>
<circle cx="213.3" cy="103.1" r=".31" fill="none" stroke="#f0f" stroke-width=".17"/>
<circle cx="225.8" cy="40.8" r=".31" fill="#f0f"/>
<circle cx="225.8" cy="40.8" r=".31" fill="none" stroke="#f0f" stroke-width=".17"/>
<circle cx="225.8" cy="46.2" r=".31" fill="#f0f"/>
<circle cx="225.8" cy="46.2" r=".31" fill="none" stroke="#f0f" stroke-width=".17"/>
<circle cx="225.8" cy="71.1" r=".31" fill="#f0f"/>
<circle cx="225.8" cy="71.1" r=".31" fill="none" stroke="#f0f" stroke-width=".17"/>
<circle cx="225.8" cy="53.3" r=".31" fill="#f0f"/>
<circle cx="225.8" cy="53.3" r=".31" fill="none" stroke="#f0f" stroke-width=".17"/>
<circle cx="161.8" cy="92.4" r=".31" fill="#f0f"/>
<circle cx="161.8" cy="92.4" r=".31" fill="none" stroke="#f0f" stroke-width=".17"/>
<circle cx="72.9" cy="80" r=".31" fill="#f0f"/>
<circle cx="72.9" cy="80" r=".31" fill="none" stroke="#f0f" stroke-width=".17"/>
<circle cx="71.1" cy="85.3" r=".31" fill="#f0f"/>
<circle cx="71.1" cy="85.3" r=".31" fill="none" stroke="#f0f" stroke-width=".17"/>
<circle cx="69.3" cy="42.6" r=".31" fill="#f0f"/>
<circle cx="69.3" cy="42.6" r=".31" fill="none" stroke="#f0f" stroke-width=".17"/>
<circle cx="71.1" cy="37.3" r=".31" fill="#f0f"/>
<circle cx="71.1" cy="37.3" r=".31" fill="none" stroke="#f0f" stroke-width=".17"/>
<circle cx="71.1" cy="53.3" r=".31" fill="#f0f"/>
<circle cx="71.1" cy="53.3" r=".31" fill="none" stroke="#f0f" stroke-width=".17"/>
<circle cx="72.9" cy="58.6" r=".31" fill="#f0f"/>
<circle cx="72.9" cy="58.6" r=".31" fill="none" stroke="#f0f" stroke-width=".17"/>
<circle cx="72.9" cy="101.3" r=".31" fill="#f0f"/>
<circle cx="72.9" cy="101.3" r=".31" fill="none" stroke="#f0f" stroke-width=".17"/>
<circle cx="71.1" cy="96" r=".31" fill="#f0f"/>
<circle cx="71.1" cy="96" r=".31" fill="none" stroke="#f0f" stroke-width=".17"/>
<circle cx="190.2" cy="72.8" r=".31" fill="#f0f"/>
<circle cx="190.2" cy="72.8" r=".31" fill="none" stroke="#f0f" stroke-width=".17"/>
<circle cx="181.3" cy="72.8" r=".31" fill="#f0f"/>
<circle cx="181.3" cy="72.8" r=".31" fill="none" stroke="#f0f" stroke-width=".17"/>
<text font-size="3.3" x="23.2" y="15.3">HDMI</text>
<g font-size="1.6">
<text x="236.1" y="33.4">1</text>
<text x="236.1" y="35.1">2</text>
<text x="76.1" y="36.9">5</text>
<text x="88.4" y="36.9">6</text>
<text x="236.1" y="36.9">3</text>
<text x="236.1" y="38.7">4</text>
<text x="236.1" y="40.5">5</text>
<text x="76.1" y="47.6">3</text>
<text x="76.1" y="42.2">4</text>
<text x="88.4" y="42.2">7</text>
<text x="88.4" y="47.6">8</text>
<text x="236.1" y="42.2">6</text>
<text x="236.1" y="44">7</text>
<text x="236.1" y="45.8">8</text>
<text x="236.1" y="47.6">9</text>
<text x="76.1" y="52.9">2</text>
<text x="88.4" y="52.9">9</text>
<text x="235.2" y="51.1">10</text>
<text x="235.2" y="52.9">11</text>
<text x="255.6" y="51.1">24</text>
<text x="76.1" y="58.3">1</text>
<text x="88.4" y="58.3">10</text>
<text x="235.2" y="58.3">13</text>
<text x="235.2" y="54.7">12</text>
<text x="255.6" y="54.7">25</text>
<text x="235.2" y="65.4">15</text>
<text x="235.2" y="61.8">14</text>
<text x="235.2" y="70.7">17</text>
<text x="235.2" y="67.1">16</text>
<text x="235.2" y="74.3">19</text>
<text x="235.2" y="72.5">18</text>
<text x="255.6" y="74.3">20</text>
<text x="255.6" y="76">21</text>
<text x="255.6" y="77.8">22</text>
<text x="76.1" y="79.6">5</text>
<text x="88.4" y="79.6">6</text>
<text x="189.9" y="80.5" transform="rotate(-90 189.9 80.5)">1</text>
<text x="255.6" y="79.6">23</text>
<text x="76.1" y="84.9">4</text>
<text x="88.4" y="84.9">7</text>
<text x="189.9" y="87.5" transform="rotate(-90 189.9 87.5)">2</text>
<text x="76.1" y="95.6">2</text>
<text x="76.1" y="90.3">3</text>
<text x="88.4" y="95.6">9</text>
<text x="88.4" y="90.3">8</text>
<text x="76.1" y="100.9">1</text>
<text x="88.4" y="100.9">10</text>
<text x="193.4" y="111.6">5</text>
<text x="205.8" y="111.6">6</text>
<text x="193.4" y="116.9">4</text>
<text x="205.8" y="116.9">7</text>
<text x="193.4" y="122.3">3</text>
<text x="205.8" y="122.3">8</text>
<text x="193.4" y="127.6">2</text>
<text x="205.8" y="127.6">9</text>
<text x="193.4" y="132.9">1</text>
<text x="205.8" y="132.9">10</text>
<text x="92.1" y="138.3">4</text>
<text x="102.7" y="138.3">3</text>
<text x="95.6" y="144.4" transform="rotate(-90 95.6 144.4)">5</text>
<text x="92.1" y="172">1</text>
<text x="102.7" y="172">6</text>
<text x="95.6" y="178.1" transform="rotate(-90 95.6 178.1)">2</text>
</g>
<g font-size="1.6" fill="#004080">
<text x="239.2" y="34.5">TMDS_D2+</text>
<text x="239.2" y="36.3">TMDS_SHIELD0</text>
<text x="239.2" y="38.1">TMDS_D2-</text>
<text x="239.2" y="39.9">TMDS_D1+</text>
<text x="239.2" y="41.7">TMDS_SHIELD1</text>
<text x="239.2" y="43.4">TMDS_D1-</text>
<text x="239.2" y="45.2">TMDS_D0+</text>
<text x="239.2" y="47">TMDS_SHIELD2</text>
<text x="239.2" y="52.3">TMDS_CLK+</text>
<text x="239.2" y="48.8">TMDS_D0-</text>
<text x="251.5" y="52.3">24</text>
<text x="239.2" y="54.1">TMDS_SHIELD3</text>
<text x="239.2" y="59.4">CEC</text>
<text x="239.2" y="55.9">TMDS_CLK-</text>
<text x="251.5" y="55.9">25</text>
<text x="239.2" y="63">NC</text>
<text x="239.2" y="71.9">DDC/CEC_GND</text>
<text x="239.2" y="68.3">SDA</text>
<text x="239.2" y="66.5">SCL</text>
<text x="239.2" y="75.4">HOTPLUG</text>
<text x="239.2" y="73.7">+5V</text>
<text x="248.9" y="75.4">GND0</text>
<text x="248.9" y="77.2">GND4</text>
<text x="248.9" y="80.8">GND3</text>
<text x="248.9" y="79">GND1</text>
</g>
<g font-size="1.5" fill="#000080">
<text x="238.3" y="29.9">HDMI</text>
<text x="78.3" y="35.2">AZ1045-04F</text>
<text x="80" y="33.4">D10</text>
<text x="195.6" y="58.3">R129</text>
<text x="201" y="58.3">22R</text>
<text x="160.1" y="67.2">F8</text>
<text x="174.3" y="67.2">SMD0603-050</text>
<text x="78.3" y="76.1">D11</text>
<text x="78.3" y="77.9">AZ1045-04F</text>
<text x="145.8" y="74.3">R130</text>
<text x="158.3" y="74.3">1K</text>
<text x="164.7" y="81.4">R131</text>
<text x="164.7" y="83.6">10K</text>
<text x="172.5" y="81.4">C115</text>
<text x="172.5" y="83.2">100nF</text>
<text x="183.2" y="83.2">C116</text>
<text x="192.1" y="81.4">RV30</text>
<text x="238.3" y="83.2">HDMI</text>
<text x="183.2" y="85">100nF</text>
<text x="193.5" y="97.8" transform="rotate(-90 193.5 97.8)">AVRL101A1R1NTB</text>
<text x="195.6" y="108.1">D12</text>
<text x="195.6" y="109.9">AZ1045-04F</text>
<text x="94.3" y="131.2">AO7800</text>
<text x="94.3" y="133.4">Q4A</text>
<text x="108.2" y="137.2" transform="rotate(-90 108.2 137.2)">R132</text>
<text x="111.7" y="135" transform="rotate(-90 111.7 135)">3.6K</text>
<text x="94.3" y="167.1">Q4B</text>
<text x="94.3" y="165">AO7800</text>
<text x="108.2" y="171" transform="rotate(-90 108.2 171)">R135</text>
<text x="111.7" y="168.7" transform="rotate(-90 111.7 168.7)">3.6K</text>
</g>
<g font-size="1.5" fill="#f00">
<text x="194" y="34.4">[7,10]</text>
<text x="200.1" y="34.4">HDMI_TX2P</text>
<text x="37.4" y="37.9">[7,10]</text>
<text x="43.4" y="37.9">HDMI_TX1N</text>
<text x="193.8" y="37.9">[7,10]</text>
<text x="194" y="39.7">[7,10]</text>
<text x="199.9" y="37.9">HDMI_TX2N</text>
<text x="200.1" y="39.7">HDMI_TX1P</text>
<text x="37.5" y="43.3">[7,10]</text>
<text x="43.6" y="43.3">HDMI_TX1P</text>
<text x="193.8" y="43.3">[7,10]</text>
<text x="194.2" y="45">[7,10]</text>
<text x="199.9" y="43.3">HDMI_TX1N</text>
<text x="200.3" y="45">HDMI_TX0P</text>
<text x="37.4" y="53.9">[7,10]</text>
<text x="43.4" y="53.9">HDMI_TX2N</text>
<text x="193.5" y="52.2">[7,10]</text>
<text x="194" y="48.6">[7,10]</text>
<text x="199.5" y="52.2">HDMI_TXCP</text>
<text x="200.1" y="48.6">HDMI_TX0N</text>
<text x="37.5" y="59.3">[7,10]</text>
<text x="43.6" y="59.3">HDMI_TX2P</text>
<text x="173" y="59.3">[7]</text>
<text x="176.7" y="59.3">HDMI_CEC</text>
<text x="193.3" y="55.7">[7,10]</text>
<text x="199.3" y="55.7">HDMI_TXCN</text>
<text x="199.5" y="65">HDMI_SCLK</text>
<text x="199.5" y="66.8">HDMI_SDAT</text>
<text x="121.5" y="75.3">[7]</text>
<text x="125.2" y="75.3">HDMI_HPD</text>
<text x="197.7" y="73.9">HDMI_HPD_OUT</text>
<text x="36.9" y="80.6">[7,10]</text>
<text x="42.9" y="80.6">HDMI_TXCN</text>
<text x="37" y="85.9">[7,10]</text>
<text x="43" y="85.9">HDMI_TXCP</text>
<text x="37.5" y="96.6">[7,10]</text>
<text x="37.7" y="101.9">[7,10]</text>
<text x="43.6" y="96.6">HDMI_TX0N</text>
<text x="43.8" y="101.9">HDMI_TX0P</text>
<text x="169.3" y="116.6">HDMI_SCLK</text>
<text x="217.3" y="116.6">HDMI_SCLK</text>
<text x="169.3" y="127.3">HDMI_SDAT</text>
<text x="215.5" y="127.3">HDMI_SDAT</text>
<text x="116.5" y="137.9">HDMI_SCLK</text>
<text x="169.3" y="132.6">HDMI_HPD_OUT</text>
<text x="215.5" y="132.6">HDMI_HPD_OUT</text>
<text x="53.4" y="139.3">[6,15]</text>
<text x="59.4" y="139.3">I2C1_SCL</text>
<text x="53.7" y="173.1">[6,15]</text>
<text x="59.8" y="173.1">I2C1_SDA</text>
<text x="116.5" y="171.7">HDMI_SDAT</text>
</g>
<g font-size="1.5">
<text x="67.9" y="48.3">DGND</text>
<text x="96.1" y="48.3">DGND</text>
<text x="154.2" y="63.3">VDD_5V_OUT</text>
<text x="223.4" y="83.2">DGND</text>
<text x="260.7" y="88.6">DGND</text>
<text x="66.2" y="91">DGND</text>
<text x="97.8" y="91">DGND</text>
<text x="178.9" y="93.9">DGND</text>
<text x="187.8" y="93.9">DGND</text>
<text x="159.4" y="99.2">DGND</text>
<text x="104.4" y="125.6">VDD_5V_OUT</text>
<text x="76.5" y="145.5">VCC3P3_SYS</text>
<text x="182.5" y="150.8">DGND</text>
<text x="210.9" y="150.8">DGND</text>
<text x="104.4" y="159.3">VDD_5V_OUT</text>
<text x="76.5" y="179.2">VCC3P3_SYS</text>
<text x="229.4" y="197">NanoPi M2A/M3</text>
<text x="227.6" y="200.6">Size</text>
<text x="229.4" y="202.4">A3</text>
<text x="234.7" y="200.6">Document Number</text>
<text x="234.7" y="202.4">09.HDMI</text>
<text x="284.5" y="200.6">Rev</text>
<text x="284.5" y="203">1712</text>
<text x="227.6" y="205.9">Date:</text>
<text x="236.9" y="205.9">Thursday, July 12, 2018</text>
<text x="263.2" y="205.9">Sheet</text>
<text x="272.1" y="205.9">10</text>
<text x="277.4" y="205.9">of</text>
<text x="282.7" y="205.9">16</text>
</g>
<g font-size="1.3">
<text x="30.8" y="1.4">5</text>
<text x="88.8" y="1.4">4</text>
<text x="146.9" y="1.4">3</text>
<text x="204.9" y="1.4">2</text>
<text x="263" y="1.4">1</text>
<text x=".5" y="28.4">D</text>
<text x="292.6" y="28.4">D</text>
<text x=".5" y="79.5">C</text>
<text x="292.6" y="79.5">C</text>
<text x=".5" y="130.6">B</text>
<text x="292.6" y="130.6">B</text>
<text x=".5" y="181.6">A</text>
<text x="292.6" y="181.6">A</text>
<text x="30.8" y="207.5">5</text>
<text x="88.8" y="207.5">4</text>
<text x="146.9" y="207.5">3</text>
<text x="204.9" y="207.5">2</text>
<text x="263" y="207.5">1</text>
</g>
</svg>
